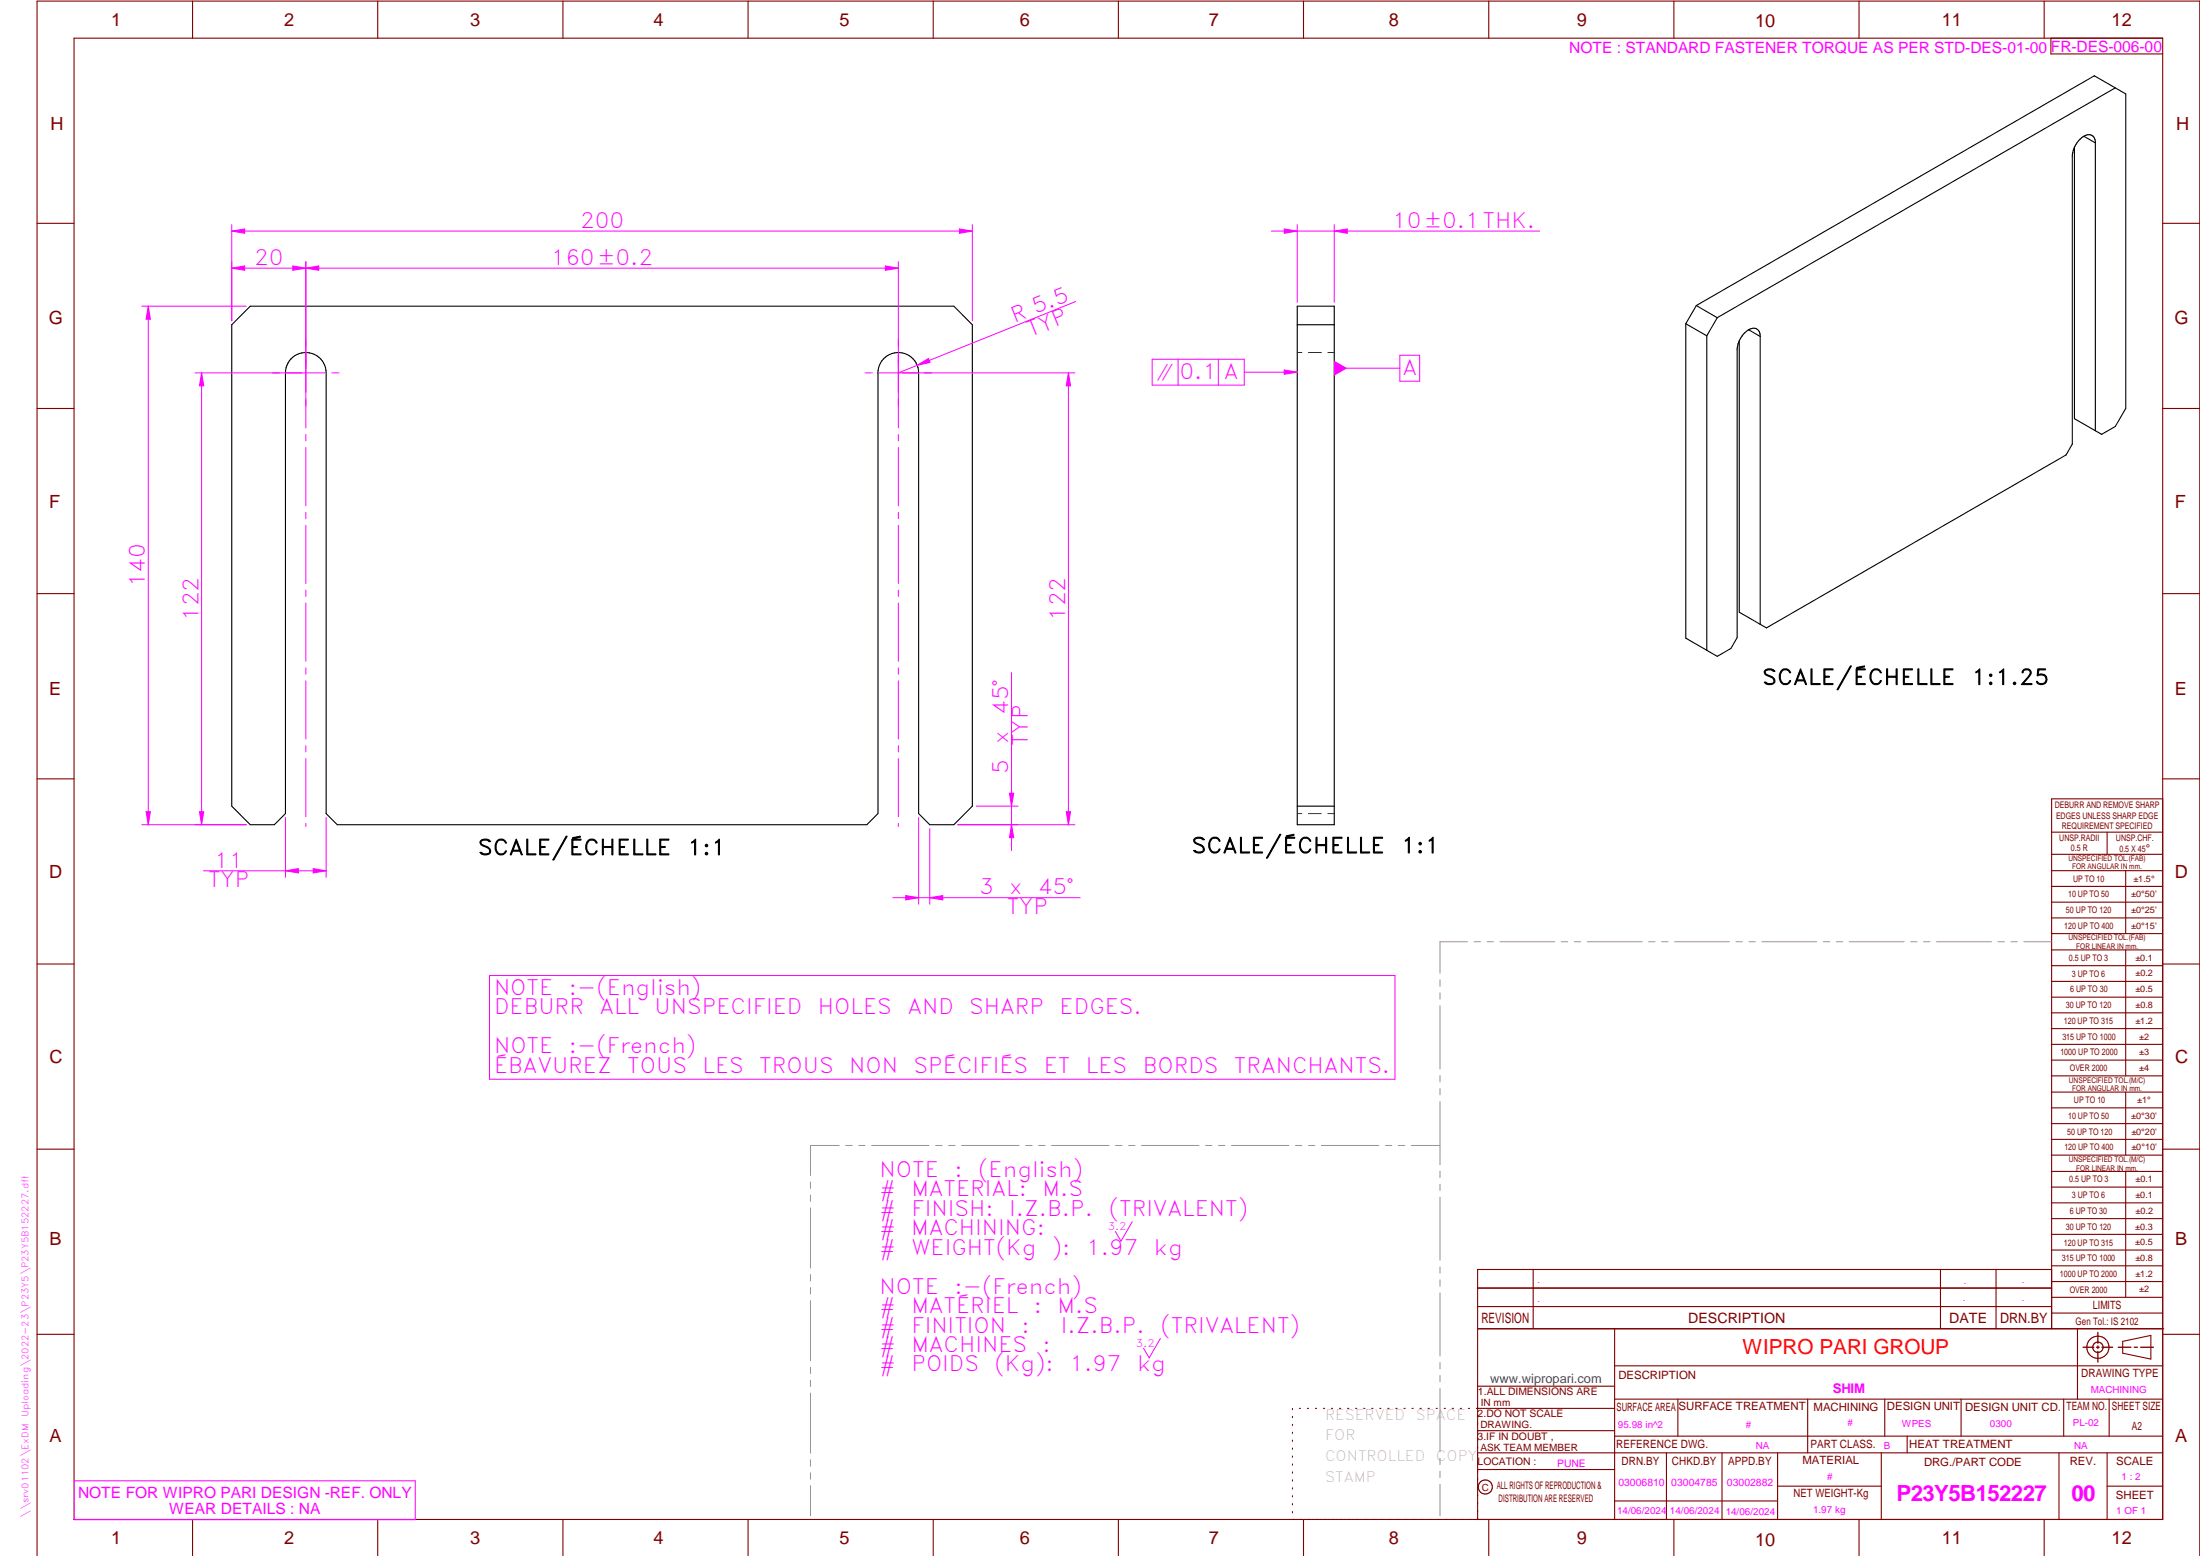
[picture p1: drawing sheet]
<svg xmlns="http://www.w3.org/2000/svg" width="594mm" height="420mm" viewBox="0 0 594 420" stroke-linecap="round" stroke-linejoin="round" font-family="sans-serif">
<g fill="none" stroke="#800000" stroke-width=".3">
<path d="M20 10.3h564v400h-564zM52 .3v10M102 .3v10M152 .3v10M202 .3v10M252 .3v10M302 .3v10M352 .3v10M402 .3v10M452 .3v10M502 .3v10M552 .3v10"/>
<path d="M553.8 10.3v4.3h30.2M10 60.3h10M584 60.3h10M10 110.3h10M584 110.3h10M10 160.3h10M584 160.3h10M10 210.3h10M584 215.7h-30v143.1M584 210.3h10M554 230.7h30M554 224.7h30"/>
<path d="M554 235.1h30M554 239.4h30M569 224.7v6M574 235.1v17M554 243.6h30M554 247.9h30M554 252.1h30M554 256.5h30M574 256.5v34M10 260.3h10M554 260.8h30M554 265h30"/>
<path d="M554 269.3h30M554 273.5h30M554 277.7h30M584 260.3h10M554 282h30M554 286.3h30M554 290.5h30M554 294.9h30M554 299.1h30M574 294.9v17M10 310.3h10M554 303.4h30"/>
<path d="M554 307.7h30M554 311.9h30M554 316.3h30M574 316.3v34M584 310.3h10M554 320.5h30M554 324.8h30M554 329.1h30M554 333.3h30M554 337.5h30M399 358.8h185.3M399 352.8h155"/>
<path d="M399 347.8h155M414 342.8v16M436 358.8v51.5M524 342.8v16M539 342.8v16M554 342.8h-155v67.5M554 341.8h30M554 346.1h30M554 350.3h30M554 354.6h30M561 358.8v19M10 360.3h10"/>
<path d="M399 374.3h37M436 368.8h148M436 377.8h148M453.1 377.8v10M488.1 377.8v14.5M508.9 377.8v10M529.6 377.8v10M557.3 377.8v10M569.5 377.8v10M573.2 362.2l7.6-1.6v6.4l-7.6-1.6zM584 360.3h10M349 380.3v.3"/>
<path d="M349 382.4v.4M349 384.6v.3M349 386.7v.4M349 388.9v.3M349 391v.4M349 393.2v.3M349 395.3v.3M349 397.4v.4M349 399.6v.3M350.9 380.3h.3M353 380.3h.3M355.2 380.3h.3"/>
<path d="M357.4 380.3h.3M359.6 380.3h.3M361.7 380.3h.3M363.9 380.3h.3M366.1 380.3h.3M368.3 380.3h.3M370.4 380.3h.3M372.6 380.3h.3M374.8 380.3h.3M376.9 380.3h.4M379.1 380.3h.3M381.3 380.3h.3"/>
<path d="M383.4 380.3h.4M385.6 380.3h.4M387.8 380.3h.3M390 380.3h.3M392.1 380.3h.4M394.3 380.3h.4M396.5 380.3h.3M399 396.8h37M399 392.3h185M399 386.3h37M436 387.8h148M436 380.3h-37.3"/>
<path d="M450 392.3v18M465 392.3v18M480 392.3v18M508 392.3v18M515 387.8v4.5M556 392.3v18M569 392.3v18M52 410.3v9.8M102 410.3v9.8M152 410.3v9.8M202 410.3v9.8M252 410.3v9.8"/>
<path d="M302 410.3v9.8M349 401.7v.4M349 403.9v.3M349 406v.4M349 408.2v.3M352 410.3v9.8M402 410.3v9.8M436 405.3h44M452 410.3v9.8M480 401.3h28M502 410.3v9.8M552 410.3v9.8"/>
<path d="M569 401.3h15M10 420.1v-419.8h584v419.8"/>
<circle cx="566.5" cy="363.8" r="1.4"/>
<circle cx="566.5" cy="363.8" r="3"/>
<circle cx="401.1" cy="401.5" r="1.91"/>
</g>
<g fill="none" stroke="#f0f" stroke-width=".27">
<path d="M38.3 82.7h28.2M40 82.7l.6 3.5h-1.2zM82.6 91.7v.1M82.6 92v1.4M82.6 93.6v.1M82.6 95.4v20.2M242.6 91.7v.1M242.6 92v1.4M242.6 93.6v.1M242.6 95.4v20.2M73.6 100.7h.1M73.9 100.7h1.4"/>
<path d="M75.5 100.7h.1M77.3 100.7h10.5M82.6 117.3v1.8M89.6 100.7h.1M89.8 100.7h1.5M91.5 100.7h.1M233.6 100.7h.1M233.9 100.7h1.4M235.5 100.7h.1M237.3 100.7h10.5M242.6 117.3v1.8M249.6 100.7h.1"/>
<path d="M249.8 100.7h1.5M251.5 100.7h.1M82.6 120.8v15.8M82.6 138.3v1.8M242.6 120.8v15.8M242.6 138.3v1.8M82.6 141.8v15.8M82.6 159.3v1.8M242.6 141.8v15.8M242.6 159.3v1.8M82.6 162.8v15.8M242.6 162.8v15.8"/>
<path d="M82.6 180.3v1.8M82.6 183.8v15.8M242.6 180.3v1.8M242.6 183.8v15.8M82.6 201.3v1.8M82.6 204.8v15.8M242.6 201.3v1.8M242.6 204.8v15.8M38.3 222.7h28.2M82.6 222.3v.9M242.6 222.3v.9M132.2 263.4h244.5v28h-244.5z"/>
<path d="M305.7 329.9l-3 5.3-1.5-2.7M313.3 361.4l-3 5.3-1.5-2.7M20 399.9h92.1v10.5h-92.1z"/>
</g>
<g fill="none" stroke="#949494" stroke-width=".27">
<path d="M396.3 254.3h-7.5v8.5M398 254.3h1.8M401.5 254.3h1.8M405 254.3h14.9M421.6 254.3h1.7M425.1 254.3h1.7M428.6 254.3h14.8M445.2 254.3h1.7M448.7 254.3h1.7M452.2 254.3h14.8M468.8 254.3h1.7M472.3 254.3h1.7"/>
<path d="M475.8 254.3h14.8M492.4 254.3h1.7M495.9 254.3h1.7M499.4 254.3h14.8M515.9 254.3h1.8M519.4 254.3h1.8M522.9 254.3h14.9M539.5 254.3h1.7M543 254.3h1.7M546.5 254.3h7.4M388.8 264.6v1.7M388.8 268.1v1.7"/>
<path d="M388.8 271.6v17M388.8 290.4v1.8M388.8 293.9v1.8M388.8 297.4v17.1M218.9 319.2v1.7M226.6 309.3h-7.7v8.1M228.4 309.3h1.7M231.9 309.3h1.7M235.4 309.3h15.5M252.7 309.3h1.7M256.2 309.3h1.7M259.7 309.3h15.5"/>
<path d="M277 309.3h1.7M280.5 309.3h1.7M284 309.3h15.5M301.2 309.3h1.8M304.8 309.3h1.7M308.2 309.3h15.6M325.5 309.3h1.8M329 309.3h1.8M332.5 309.3h15.6M349.8 309.3h1.8M353.3 309.3h1.7M356.8 309.3h15.5"/>
<path d="M374.1 309.3h1.7M377.6 309.3h1.7M381.1 309.3h7.7M388.8 316.3v1.7M388.8 319.8v1.7M218.9 322.7v1.7M218.9 326.2v16.2M388.8 323.3v17M218.9 344.2v1.7M218.9 347.7v1.7M218.9 351.2v16.2M388.8 342.1v1.7"/>
<path d="M388.8 345.6v1.7M388.8 349.1v17.1M218.9 369.2v1.7M218.9 372.7v1.7M218.9 376.2v16.2M388.8 367.9v1.8M388.8 371.4v1.7M388.8 374.9v17.1M218.9 394.2v1.7M218.9 397.7v1.7M388.8 393.8v1.7M388.8 397.3v1.7"/>
<path d="M218.9 401.2v8.1M388.8 400.8v8.5"/>
</g>
<path d="M566.5 359.8v2.9M562.5 363.8h2.9M566.1 363.8h.8M566.5 363.5v.7M566.5 364.9v2.9M567.6 363.8h2.9M572 363.8h3.4M576.3 363.8h.9M578.1 363.8h3.4" fill="none" stroke="#800000" stroke-width=".36"/>
<g fill="none" stroke="#000" stroke-width=".3">
<path d="M560.2 39.8v73.3l5.6 3.2M562.7 36.8l3.1 1.8M565.8 38.6a1.94 1.94 0 0 0-1-2.1 1.94 1.94 0 0 0-2.3 .4 7 7 0 0 0-2.9 5.3v77.7l-1.7 3-80.9 46.6-1.7-.9M565.8 38.6v77.7M571.2 23.7l2.8 1.7v84.9l-2.8 4.9-3.7 2.1-1.7-1M571.2 23.7l-5.7-3.2-107.4 62M571.2 23.7l-107.5 62.1M67.6 82.7h190l5 5v130l-5 5h-6.5l-3-3v-119a5.5 5.5 0 0 0-5.5-5.5 5.5 5.5 0 0 0-5.5 5.5v119l-3 3h-143l-3-3v-119a5.5 5.5 0 0 0-5.5-5.5 5.5 5.5 0 0 0-5.5 5.5v119l-3 3h-6.5l-5-5v-130zM350.3 82.7h10v140h-10zM350.3 87.7h10M455.2 87.4l5.7 3.3M455.2 87.4v84.9l8.5 4.9 3.7-2.1 1.7-2.9v-77.8a6.4 6.4 0 0 1 4.1-5.8 1.83 1.83 0 0 1 2.1 2.2"/>
<path d="M458.1 82.5l5.6 3.3M458.1 82.5l-2.9 4.9M460.9 90.7v84.9M463.7 85.8l-2.8 4.9M469.7 92v73.3l5.6 3.3M472.2 89l3.1 1.8M475.3 90.8v77.8M350.3 217.7h10"/>
</g>
<path d="M350.3 95.2h1.3M353.3 95.2h3.5M358.6 95.2h1.7M350.3 219.7h1.3M353.3 219.7h3.5M358.6 219.7h1.7" fill="none" stroke="#008000" stroke-width=".27"/>
<path d="M40 82.7l.6 3.5h-1.2z" fill="#f0f"/>
<path d="M39.4 219.2h1.2l-.6 3.5z" fill="none" stroke="#f0f" stroke-width=".27"/>
<path d="M39.4 219.2h1.2l-.6 3.5z" fill="#f0f"/>
<path d="M62.6 62.4l3.5-.6v1.2zM62.6 60.7v25.9M262.6 60.7v25.9M40 82.7v140" fill="none" stroke="#f0f" stroke-width=".27"/>
<path d="M62.6 62.4l3.5-.6v1.2z" fill="#f0f"/>
<path d="M259.1 61.8l3.5 .6-3.5 .6z" fill="none" stroke="#f0f" stroke-width=".27"/>
<path d="M259.1 61.8l3.5 .6-3.5 .6z" fill="#f0f"/>
<path d="M62.6 62.4h200M243.6 100.7h46.7M287.9 219.2h1.2l-.6 3.5zM258.6 222.7h31.7" fill="none" stroke="#f0f" stroke-width=".27"/>
<path d="M287.9 219.2h1.2l-.6 3.5z" fill="#f0f"/>
<path d="M288.5 100.7l.6 3.5h-1.2z" fill="none" stroke="#f0f" stroke-width=".27"/>
<path d="M288.5 100.7l.6 3.5h-1.2z" fill="#f0f"/>
<path d="M62.6 72.4l3.5-.6v1.2zM62.6 70.7v15.9M82.6 70.7v28.9M288.5 100.7v122" fill="none" stroke="#f0f" stroke-width=".27"/>
<path d="M62.6 72.4l3.5-.6v1.2z" fill="#f0f"/>
<path d="M79.1 71.8l3.5 .6-3.5 .6z" fill="none" stroke="#f0f" stroke-width=".27"/>
<path d="M79.1 71.8l3.5 .6-3.5 .6z" fill="#f0f"/>
<path d="M62.6 72.4h20M82.6 70.7v28.9M82.6 72.4l3.5-.6v1.2zM242.6 70.7v28.9" fill="none" stroke="#f0f" stroke-width=".27"/>
<path d="M82.6 72.4l3.5-.6v1.2z" fill="#f0f"/>
<path d="M239.1 71.8l3.5 .6-3.5 .6z" fill="none" stroke="#f0f" stroke-width=".27"/>
<path d="M239.1 71.8l3.5 .6-3.5 .6z" fill="#f0f"/>
<path d="M82.6 72.4h160M247.7 98.6l3-1.8 .4 1.1zM290.5 81.4l-47.9 19.3" fill="none" stroke="#f0f" stroke-width=".27"/>
<path d="M247.7 98.6l3-1.8 .4 1.1z" fill="#f0f"/>
<path d="M263.6 217.7h11.3M258.6 222.7h16.3M273.1 222.7l.6 3.5h-1.1z" fill="none" stroke="#f0f" stroke-width=".27"/>
<path d="M273.1 222.7l.6 3.5h-1.1z" fill="#f0f"/>
<path d="M272.6 214.2h1.1l-.6 3.5z" fill="none" stroke="#f0f" stroke-width=".27"/>
<path d="M272.6 214.2h1.1l-.6 3.5z" fill="#f0f"/>
<path d="M273.1 181.6v48.1M248.1 220.7v23.5M251.1 223.7v20.5M244.6 241.8l3.5 .6-3.5 .6z" fill="none" stroke="#f0f" stroke-width=".27"/>
<path d="M244.6 241.8l3.5 .6-3.5 .6z" fill="#f0f"/>
<path d="M251.1 242.4l3.5-.6v1.2z" fill="none" stroke="#f0f" stroke-width=".27"/>
<path d="M251.1 242.4l3.5-.6v1.2z" fill="#f0f"/>
<path d="M346.8 61.8l3.5 .6-3.5 .6zM350.3 60.7v20.9M360.3 60.7v20.9M241.1 242.4h50.6" fill="none" stroke="#f0f" stroke-width=".27"/>
<path d="M346.8 61.8l3.5 .6-3.5 .6z" fill="#f0f"/>
<path d="M360.3 62.4l3.5-.6v1.2z" fill="none" stroke="#f0f" stroke-width=".27"/>
<path d="M360.3 62.4l3.5-.6v1.2z" fill="#f0f"/>
<path d="M343.3 62.4h72.5M52.7 100.7h28.8M54.4 100.7l.6 3.5h-1.1zM52.7 222.7h13.8" fill="none" stroke="#f0f" stroke-width=".27"/>
<path d="M54.4 100.7l.6 3.5h-1.1z" fill="#f0f"/>
<path d="M53.9 219.2h1.1l-.6 3.5z" fill="none" stroke="#f0f" stroke-width=".27"/>
<path d="M53.9 219.2h1.1l-.6 3.5z" fill="#f0f"/>
<path d="M54.4 100.7v122M77.1 220.7v16.2M77.1 235.1l3.5-.6v1.2zM88.1 220.7v16.2" fill="none" stroke="#f0f" stroke-width=".27"/>
<path d="M77.1 235.1l3.5-.6v1.2z" fill="#f0f"/>
<path d="M84.6 234.5l3.5 .6-3.5 .6z" fill="none" stroke="#f0f" stroke-width=".27"/>
<path d="M84.6 234.5l3.5 .6-3.5 .6z" fill="#f0f"/>
<path d="M360.3 99.4h17.7M54.9 235.1h33.2" fill="none" stroke="#f0f" stroke-width=".27"/>
<path d="M360.3 97.4l3.5 2-3.5 2.1z" fill="#f0f"/>
<path d="M378 95.9h5.4v7h-5.4zM336 100.5h14.3" fill="none" stroke="#f0f" stroke-width=".27"/>
<path d="M346.8 99.9l3.5 .6-3.5 .6z" fill="#f0f"/>
<path d="M311.1 97h24.9v7h-24.9zM318.1 97v7M329 97v7M346.8 99.9l3.5 .6-3.5 .6z" fill="none" stroke="#f0f" stroke-width=".27"/>
<g font-size="6" fill="#f0f">
<text x="512.1" y="405.2">P23Y5B152227</text>
<text x="559.4" y="405.2">00</text>
</g>
<g font-size="5.7" fill="#f0f">
<text x="156.6" y="61.5">200</text>
<text x="375.9" y="61.5">10±0.1THK.</text>
<text x="68.6" y="71.5">20</text>
<text x="148.7" y="71.5">160±0.2</text>
<text x="274" y="87.1" transform="rotate(-22 274 87.1)">R 5.5</text>
<text x="278.3" y="91.1" transform="rotate(-22 278.3 91.1)">TYP</text>
<text x="378.7" y="101.2">A</text>
<text x="318.5" y="102.3">0.1 A</text>
<text x="39.2" y="158.6" transform="rotate(-90 39.2 158.6)">140</text>
<text x="53.6" y="167.6" transform="rotate(-90 53.6 167.6)">122</text>
<text x="287.6" y="167.6" transform="rotate(-90 287.6 167.6)">122</text>
<text x="272.3" y="193" transform="rotate(-90 272.3 193)">45°</text>
<text x="272.3" y="200.8" transform="rotate(-90 272.3 200.8)">x</text>
<text x="277.5" y="201.5" transform="rotate(-90 277.5 201.5)">TYP</text>
<text x="272.3" y="208.9" transform="rotate(-90 272.3 208.9)">5</text>
<text x="56.2" y="239.5">TYP</text>
<text x="57.8" y="234.3">11</text>
<text x="264.4" y="241.5">3</text>
<text x="272.5" y="241.5">x</text>
<text x="280.3" y="241.5">45°</text>
<text x="271.8" y="246.8">TYP</text>
<text x="133.4" y="268.7">NOTE</text>
<text x="153.6" y="268.7">:-(English)</text>
<text x="133.4" y="273.9">DEBURR</text>
<text x="161.9" y="273.9">ALL</text>
<text x="176.7" y="273.9">UNSPECIFIED</text>
<text x="220.9" y="273.9">HOLES</text>
<text x="245" y="273.9">AND</text>
<text x="261.7" y="273.9">SHARP</text>
<text x="286.1" y="273.9">EDGES.</text>
<text x="133.4" y="284.4">NOTE</text>
<text x="153.6" y="284.4">:-(French)</text>
<text x="133.4" y="289.7">ÉBAVUREZ</text>
<text x="169.4" y="289.7">TOUS</text>
<text x="189.7" y="289.7">LES</text>
<text x="205" y="289.7">TROUS</text>
<text x="229.3" y="289.7">NON</text>
<text x="246.7" y="289.7">SPÉCIFIÉS</text>
<text x="281.8" y="289.7">ET</text>
<text x="293.2" y="289.7">LES</text>
<text x="308.6" y="289.7">BORDS</text>
<text x="333.2" y="289.7">TRANCHANTS.</text>
<text x="237.5" y="317.8">NOTE</text>
<text x="257.7" y="317.8">:</text>
<text x="264.2" y="317.8">(English)</text>
<text x="237.5" y="323.1">#</text>
<text x="246.1" y="323.1">MATERIAL:</text>
<text x="281.5" y="323.1">M.S</text>
<text x="237.5" y="328.3">#</text>
<text x="246.1" y="328.3">FINISH:</text>
<text x="272.5" y="328.3">I.Z.B.P.</text>
<text x="299.4" y="328.3">(TRIVALENT)</text>
<text x="237.5" y="333.6">#</text>
<text x="246.1" y="333.6">MACHINING:</text>
<text x="237.5" y="338.8">#</text>
<text x="246.1" y="338.8">WEIGHT(Kg</text>
<text x="284" y="338.8">):</text>
<text x="293.3" y="338.8">1.97</text>
<text x="311.6" y="338.8">kg</text>
<text x="237.5" y="349.3">NOTE</text>
<text x="257.7" y="349.3">:-(French)</text>
<text x="237.5" y="354.6">#</text>
<text x="237.5" y="359.8">#</text>
<text x="246.1" y="354.6">MATÉRIEL</text>
<text x="246.1" y="359.8">FINITION</text>
<text x="275.9" y="359.8">:</text>
<text x="279.2" y="354.6">:</text>
<text x="285.6" y="354.6">M.S</text>
<text x="286.5" y="359.8">I.Z.B.P.</text>
<text x="313.4" y="359.8">(TRIVALENT)</text>
<text x="237.5" y="365.1">#</text>
<text x="246.1" y="365.1">MACHINES</text>
<text x="281.6" y="365.1">:</text>
<text x="237.5" y="370.3">#</text>
<text x="246.1" y="370.3">POIDS</text>
<text x="268.6" y="370.3">(Kg):</text>
<text x="288.8" y="370.3">1.97</text>
<text x="307.1" y="370.3">kg</text>
</g>
<g font-size="5.7">
<text x="475.8" y="184.9">SCALE/ÉCHELLE</text>
<text x="532.4" y="184.9">1:1.25</text>
<text x="129" y="230.8">SCALE/ÉCHELLE</text>
<text x="185.6" y="230.8">1:1</text>
<text x="321.8" y="230.3">SCALE/ÉCHELLE</text>
<text x="378.3" y="230.3">1:1</text>
</g>
<text font-size="5.6" fill="#f00" x="470.5" y="365.5">WIPRO PARI GROUP</text>
<text font-size="5.4" fill="#f0f" x="312.4" y="102.3">i</text>
<g font-size="4.9" fill="#800000">
<text x="30" y="7">1</text>
<text x="76.7" y="7">2</text>
<text x="127" y="7">3</text>
<text x="176.5" y="7">4</text>
<text x="226.7" y="7">5</text>
<text x="275.4" y="7">6</text>
<text x="326.4" y="7">7</text>
<text x="375" y="7">8</text>
<text x="425.8" y="7">9</text>
<text x="473.9" y="7.4">10</text>
<text x="524.3" y="7">11</text>
<text x="570.2" y="7">12</text>
<text x="13.6" y="35.2">H</text>
<text x="587.6" y="35.2">H</text>
<text x="13.2" y="87.5">G</text>
<text x="587.2" y="87.5">G</text>
<text x="13.3" y="137.1">F</text>
<text x="587.3" y="137.1">F</text>
<text x="13.3" y="187.6">E</text>
<text x="587.3" y="187.6">E</text>
<text x="13.3" y="237">D</text>
<text x="587.3" y="237">D</text>
<text x="13.4" y="287.1">C</text>
<text x="587.4" y="287.1">C</text>
<text x="13.4" y="336.3">B</text>
<text x="587.4" y="336.3">B</text>
<text x="13.4" y="389.3">A</text>
<text x="587.4" y="389.3">A</text>
<text x="30" y="417">1</text>
<text x="76.7" y="417">2</text>
<text x="127" y="417">3</text>
<text x="176.5" y="417">4</text>
<text x="226.7" y="417">5</text>
<text x="275.4" y="417">6</text>
<text x="326.4" y="417">7</text>
<text x="375" y="417">8</text>
<text x="425.8" y="417">9</text>
<text x="473.9" y="417.4">10</text>
<text x="524.3" y="417">11</text>
<text x="570.2" y="417">12</text>
</g>
<g font-size="4.2" fill="#f0f">
<text x="423.7" y="14.3">NOTE : STANDARD FASTENER TORQUE AS PER STD-DES-01-00</text>
<text x="553.8" y="14">FR-DES-006-00</text>
<text x="21.1" y="404.4">NOTE FOR WIPRO PARI DESIGN -REF. ONLY</text>
<text x="45.7" y="408.9">WEAR DETAILS : NA</text>
</g>
<g font-size="3.9" fill="#c0c0c0">
<text x="357.8" y="383.4">RESERVED</text>
<text x="382.3" y="383.4">SPACE</text>
<text x="357.8" y="388.9">FOR</text>
<text x="357.8" y="394.5">CONTROLLED</text>
<text x="387.8" y="394.5">COPY</text>
<text x="357.8" y="400.1">STAMP</text>
</g>
<g font-size="3.8" fill="#800000">
<text x="400.1" y="357.1">REVISION</text>
<text x="455.9" y="357.1">DESCRIPTION</text>
<text x="526.4" y="357.1">DATE</text>
<text x="540.1" y="357.1">DRN.BY</text>
</g>
<text font-size="3.6" fill="#f0f" x="494.9" y="376.2">SHIM</text>
<text font-size="3.5" fill="#00f" x="402.4" y="373.3">www.wipropari.com</text>
<g font-size="3.1" fill="#800000">
<text x="565.2" y="353.5">LIMITS</text>
<text x="562" y="371.7">DRAWING TYPE</text>
<text x="437" y="372.3">DESCRIPTION</text>
<text x="436.5" y="380.9">SURFACE AREA</text>
<text x="453.3" y="380.9">SURFACE TREATMENT</text>
<text x="489.7" y="380.9">MACHINING</text>
<text x="509.5" y="380.9">DESIGN UNIT</text>
<text x="530.6" y="380.9">DESIGN UNIT CD.</text>
<text x="558" y="380.7">TEAM NO.</text>
<text x="570.3" y="380.7">SHEET SIZE</text>
<text x="575.6" y="386.1">A2</text>
<text x="436.4" y="391.1">REFERENCE DWG.</text>
<text x="437.9" y="395.5">DRN.BY</text>
<text x="451.5" y="395.5">CHKD.BY</text>
<text x="466.6" y="395.5">APPD.BY</text>
<text x="486.7" y="395.4">MATERIAL</text>
<text x="488.9" y="391">PART CLASS.</text>
<text x="515.6" y="391">HEAT TREATMENT</text>
<text x="519.6" y="395.9">DRG./PART CODE</text>
<text x="558.9" y="395.6">REV.</text>
<text x="571.4" y="395.6">SCALE</text>
<text x="484.3" y="404.3">NET WEIGHT-Kg</text>
<text x="571.4" y="404.7">SHEET</text>
</g>
<text font-size="3" fill="#800000" x="579.5" y="230.1">°</text>
<g font-size="2.8" fill="#f0f">
<text x="299.1" y="332.1">3.2</text>
<text x="306.7" y="363.6">3.2</text>
<text x="420.5" y="396">PUNE</text>
<text x="437" y="401.3">03006810</text>
<text x="451.3" y="401.2">03004785</text>
<text x="466.3" y="401.3">03002882</text>
</g>
<g font-size="2.8" fill="#800000">
<text x="560.5" y="357.7">Gen Tol.: IS 2102</text>
<text x="399.1" y="376.7">1.ALL DIMENSIONS ARE</text>
<text x="399" y="382.7">2.DO NOT SCALE</text>
<text x="399" y="388.7">3.IF IN DOUBT ,</text>
<text x="399" y="395.5">LOCATION :</text>
<text x="404.2" y="402">ALL RIGHTS OF REPRODUCTION &amp;</text>
<text x="404.7" y="405.4">DISTRIBUTION ARE RESERVED</text>
</g>
<g font-size="2.7" fill="#f0f">
<text x="564.6" y="376.2">MACHINING</text>
<text x="436.9" y="385.5">95.98 in^2</text>
<text x="471.4" y="385.6">#</text>
<text x="498.9" y="385.1">#</text>
<text x="513.6" y="385.3">WPES</text>
<text x="537.3" y="385.2">0300</text>
<text x="559.7" y="385.2">PL-02</text>
<text x="474.1" y="391.2">NA</text>
<text x="508.7" y="391.2">B</text>
<text x="560.1" y="391.2">NA</text>
<text x="493.4" y="399.6">#</text>
<text x="572.9" y="399.8">1 : 2</text>
<text x="436.7" y="408.7">14/06/2024</text>
<text x="450.9" y="408.8">14/06/2024</text>
<text x="466" y="409">14/06/2024</text>
<text x="489.6" y="408.5">1.97 kg</text>
<text x="571.5" y="408.7">1 OF 1</text>
</g>
<g font-size="2.7" fill="#800000">
<text x="399.9" y="379.7">IN mm</text>
<text x="399.8" y="385.7">DRAWING.</text>
<text x="399.8" y="391.8">ASK TEAM MEMBER</text>
<text x="400.1" y="402.5">C</text>
</g>
<g font-size="2.5" fill="#800000">
<text x="559.2" y="229.9">0.5 R</text>
<text x="572.3" y="230.1">0.5 X 45</text>
<text x="559.4" y="323.5">3 UP TO 6</text>
<text x="558.9" y="327.8">6 UP TO 30</text>
<text x="557.8" y="332">30 UP TO 120</text>
</g>
<g font-size="2.5" fill="#f0f">
<text x="415.2" y="346.4">.</text>
<text x="530.3" y="346.6">.</text>
<text x="545.9" y="346.4">.</text>
<text x="415.2" y="351.5">.</text>
<text x="530.1" y="351.3">.</text>
<text x="545.9" y="351.4">.</text>
</g>
<g font-size="2.4" fill="#800000">
<text x="554.9" y="218.3">DEBURR AND REMOVE SHARP</text>
<text x="555.2" y="221.1">EDGES UNLESS SHARP EDGE</text>
<text x="556.1" y="227.2">UNSP.RADII</text>
<text x="556.8" y="223.8">REQUIREMENT SPECIFIED</text>
<text x="571.4" y="227">UNSP.CHF.</text>
<text x="559.8" y="238">UP TO 10</text>
<text x="576.1" y="238.1">±1.5°</text>
<text x="558.5" y="242.3">10 UP TO 50</text>
<text x="575.5" y="242.3">±0°50'</text>
<text x="557.4" y="250.8">120 UP TO 400</text>
<text x="557.9" y="246.5">50 UP TO 120</text>
<text x="575.5" y="250.8">±0°15'</text>
<text x="575.5" y="246.6">±0°25'</text>
<text x="558.7" y="259.4">0.5 UP TO 3</text>
<text x="559.5" y="263.7">3 UP TO 6</text>
<text x="576.6" y="259.4">±0.1</text>
<text x="576.6" y="263.7">±0.2</text>
<text x="559" y="268">6 UP TO 30</text>
<text x="576.6" y="268">±0.5</text>
<text x="557.9" y="272.2">30 UP TO 120</text>
<text x="576.6" y="272.2">±0.8</text>
<text x="556.9" y="280.7">315 UP TO 1000</text>
<text x="557.3" y="276.5">120 UP TO 315</text>
<text x="576.6" y="276.5">±1.2</text>
<text x="577.7" y="280.7">±2</text>
<text x="556.4" y="284.9">1000 UP TO 2000</text>
<text x="577.6" y="285">±3</text>
<text x="558.9" y="289.2">OVER 2000</text>
<text x="577.7" y="289.3">±4</text>
<text x="560" y="297.9">UP TO 10</text>
<text x="577.1" y="297.9">±1°</text>
<text x="558.5" y="302.1">10 UP TO 50</text>
<text x="575.5" y="302.2">±0°30'</text>
<text x="557.5" y="310.6">120 UP TO 400</text>
<text x="558.2" y="306.4">50 UP TO 120</text>
<text x="575.5" y="310.6">±0°10'</text>
<text x="575.5" y="306.4">±0°20'</text>
<text x="558.8" y="319.2">0.5 UP TO 3</text>
<text x="576.6" y="323.5">±0.1</text>
<text x="576.6" y="319.3">±0.1</text>
<text x="576.7" y="327.8">±0.2</text>
<text x="576.6" y="332">±0.3</text>
<text x="556.8" y="340.6">315 UP TO 1000</text>
<text x="557.3" y="336.3">120 UP TO 315</text>
<text x="576.6" y="336.3">±0.5</text>
<text x="576.6" y="340.6">±0.8</text>
<text x="556.2" y="344.8">1000 UP TO 2000</text>
<text x="576.6" y="344.8">±1.2</text>
<text x="558.9" y="349">OVER 2000</text>
<text x="577.7" y="349">±2</text>
</g>
<g font-size="2.4" fill="#f0f">
<text x="7.7" y="382.7" transform="rotate(-90 7.7 382.7)">Uploading\2022-23\P23Y5\P23Y5B152227.dft</text>
<text x="7.7" y="409.9" transform="rotate(-90 7.7 409.9)">\\srv01102\ExDM</text>
</g>
<g font-size="2.1" fill="#800000">
<text x="558.6" y="232.4">UNSPECIFIED TOL.(FAB)</text>
<text x="559.5" y="234.8">FOR ANGULAR IN mm.</text>
<text x="558.6" y="254">UNSPECIFIED TOL.(FAB)</text>
<text x="560.7" y="256.3">FOR LINEAR IN mm.</text>
<text x="558.7" y="292.4">UNSPECIFIED TOL.(M/C)</text>
<text x="559.6" y="294.7">FOR ANGULAR IN mm.</text>
<text x="558.7" y="313.8">UNSPECIFIED TOL.(M/C)</text>
<text x="560.6" y="316.2">FOR LINEAR IN mm.</text>
</g>
</svg>
